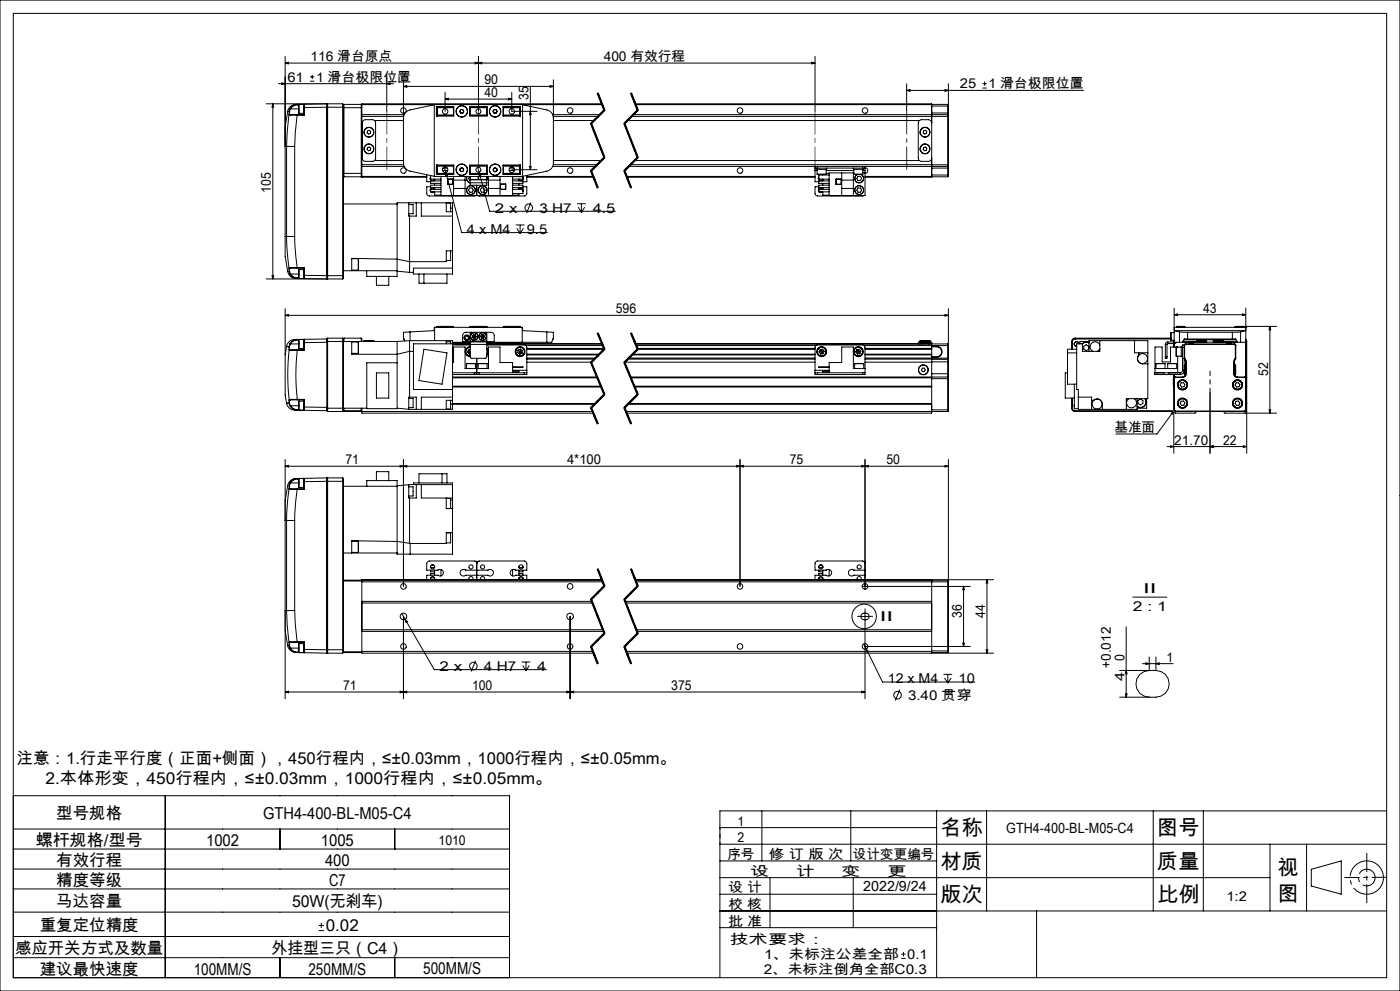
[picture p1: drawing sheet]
<svg xmlns="http://www.w3.org/2000/svg" width="420mm" height="297mm" viewBox="0 0 420 297" stroke-linecap="round" stroke-linejoin="round" font-family="sans-serif">
<g fill="none" stroke="#000" stroke-width=".3">
<path d="M0 0h420v297h-420zM4 4h412v289h-412zM85.5 18.9l1-.2v.5zM85.5 18.9h159M85.5 16.9v54M142.5 18.7l1 .2-1 .3zM143.5 18.9l1-.2v.5zM143.5 16.9v16.5M243.5 18.7l1 .2-1 .3zM244.5 16.9v16.5M79.8 31.1h23M81.8 31.1l.3 1h-.5z"/>
<path d="M81.8 31.1v52.5M83.5 25.1h34.5M84.5 24.8l1 .3-1 .2zM86.3 33.3l-.8 4.6v6h.5M86.3 33.3l.4 .1M86.7 34.3l-.7 9.6M86.7 34.3l.3 .2M86.7 33.4v.9M86.9 34.2l-.2 .1M86.9 34.2l.2 .2M86.9 33.4v.8M86.9 33.4h-.2"/>
<path d="M87 34.5h2.1M87 32.6l-.3 .8M87 32.6h.2M87.1 34.4h2M87.1 34.4l-.1 .1M87.2 32.6l-.3 .8M87.2 32.6h2.4M89.1 34.5l-.7 9.4M89.1 34.4v.1M89.1 34.4h2M89.1 34.5h2.2M89.2 31.3h-.2a2.48 2.48 0 0 0-2.7 2"/>
<path d="M89.2 31.3l-1.1 .2-1.1 1.1M89.2 31.3v.1M89.2 31.4l-1.5 .6-.5 .6M89.2 31.4h.4M89.7 31.3v2.7M89.7 31.3l1.4 .1M89.7 34h1.4M91.1 32.2h.2M91.1 34.4l.2 .1M91.1 31.4v3M91.3 31.3v.9M91.3 31.3l6.7-.2v1"/>
<path d="M91.3 31.3l-.2 .1M91.3 32.2v2.3M91.3 31.3h-2.1M93 24.3h1.3M93 23h1.3M93.7 22.4v1.3M98 31.4l.3-.3v52.5l-.3-.2M98 32.1v50.5M98 32.1l-6.7 .1M98 32.1h5M102.8 31.1v52.5M102.8 31.1l.2 .3v.9"/>
<path d="M103 32.3v19.7M103 32.3h5.5M103.2 31.3v21.7M103.2 31.3h5.2M103.2 31.3l-.2 .1M108.4 31.3v21.7M108.4 31.3l.1 .1M108.5 31.4v.9M108.5 31.4h.1M108.5 32.3v19.7M108.5 34.9h12.6M108.5 34.4h12.7"/>
<path d="M108.5 31.4h72.2M108.8 36.5l-.3 .6M109 36.2l.5-.3h2.2a.96 .96 0 0 1 1 1v10.5a.96 .96 0 0 1-1 1h-2a.96 .96 0 0 1-1-1v-10.7zM110.2 39.3l.6-.3 .4 .4-.1 .6-.5 .2-.5-.4zM112.4 36.1h8.6M116 25.1l1-.3v.5zM116 23.1v10.3M121 25.9l1-.3v.6zM121 23.9v25l.2 .9 .5 .8 .9 .5 7.7 1.7M121 25.9h45M130.3 31.4l-7.7 1.7-1.1 .9-.5 1.4M130.3 31.4v21.4"/>
<path d="M130.4 31.4h-.1M130.9 34.4h.1M130.9 32h5.2v2.8h-5.2zM131 32.3v2.5M131 32.3h5M131.2 32.1v2.5M131.2 32.1h4.9M131.2 32.1l-.2 .2M131.2 34.6h4.9M131.3 34.6v.2M133.5 29.7l1-.2v.4zM133.5 27.7v5.7"/>
<path d="M133.5 29.7h20M136 32.1v2.5M136 34.5h-5l.2 .1M138 33.4l.3 .5M138.2 32.9l-.2 .5M138.7 32.8l-.5 .1M138.7 32.8l.4 .5M138.9 33.8l-.6 .1M139.1 33.3l-.2 .5M140.9 32h5.2v2.8h-5.2zM140.9 32.1h5.2M140.9 34.6h5.2"/>
<path d="M141 32.1v2.5M141 34.5h5M141 32.3h5M146 32.1v2.5M148 33.3l.2 .5M148.2 33.8l.6 .1M148.3 32.8l.6 .1M148.3 32.8l-.3 .5M148.9 32.9l.2 .5M149.1 33.4l-.3 .5M150.9 32.1h5M150.9 32h5.2v2.8h-5.2z"/>
<path d="M151 32.1v2.5M151 34.5h5l-.1 .1h-5M151 32.3h5M152.5 29.5l1 .2-1 .2zM153.5 27.7v5.7h7.6M155.9 32.1v2.7M155.9 32.1l.1 .2M156 32.3v2.5M156 34.4h.1M156.7 31.4h.1M156.8 31.4l7.7 1.7 1.1 .9 .4 1.4M156.8 31.4v21.4"/>
<path d="M159.1 33.4l.2 1h-.4zM159.1 25.8v25.1M165 25.6l1 .3-1 .3zM165.8 34.4h14.2M166 34.9h13.4M166 23.9v25l-.2 .9-.5 .8-.8 .5-7.7 1.7M166 36.1h12.2M177.1 37.1l4 10.2M177.5 37l4 10.1M179.1 28l2 5.1M179.3 27.9l2 5.1-4 4 4 10.2-4 4 2 5.1M179.5 27.9l1 2.5"/>
<path d="M180.5 30.4l1 2.6zM180.6 31.1h-72.1v.3M181.2 32.9l-4 4M181.4 33.1l-4 4M187.1 37.1l4 10.2M187.5 37l4 10.1M188.2 36.1h87.6M189.1 28l2 5.1M189.3 27.9l2 5.1-4 4 4 10.2-4 4 2 5.1M189.5 27.9l2 5.1M190 34.4h94.3M190.5 31.1h89v.3"/>
<path d="M190.6 31.4h88.9M191.2 32.9l-4 4M191.4 33.1l-4 4M272 27.1l1-.3v.6zM272 25.1v8.3M272 27.1h53M277 39.3l.6-.3 .4 .4v.6l-.6 .2-.4-.4zM279.5 36.9a.96 .96 0 0 0-1-1h-2a1.02 1.02 0 0 0-1 1v10.5a1.02 1.02 0 0 0 1 1h2a.96 .96 0 0 0 1-1M279.5 33.9v16.5M279.5 33.9h5v.6M279.5 31.4v2.5M279.5 31.3h4.8"/>
<path d="M283.5 26.8l1 .3-1 .3zM284.3 34.4v15.5M284.3 31.3v3.1M284.3 31.3l.2 .5h-5M284.3 34.4l.2 .1M284.5 34.5v.4h-95.1M284.5 25.1v24.3M294.7 26.4h1.4M294.7 25.1h1.4M295.4 24.4v1.3M86 43.9h2.4M86 43.9v27"/>
<path d="M88.4 43.9v27M103 52v30.6M103 52h5.5M103 52.8l.2 .2M103.2 53h5.2M108.5 47.1l.3 .7M108.5 52.9v.2h19.5M108.5 52v.8M108.5 52.8v.1M108.5 49.9h12.7M108.5 49.4h12.6M108.5 52.9h19.5"/>
<path d="M108.5 52.8l-.1 .2M110.2 44.3l.6-.2 .4 .3-.1 .6-.5 .2-.5-.4zM112.4 48.1h8.6M128 52.4v2.1h1.2M129.2 53l-.1 .8 .5 .4M129.2 56h-1.2l.1 2.3 .7 .4 13.9-.1M129.2 53.7a.61 .61 0 0 0 .6 .4 .61 .61 0 0 0 .6-.4v.5M129.2 53.7h3.1M129.2 56.8v.7h3.1M129.2 56.8h3.1M129.2 52.6v1.1M129.2 53.3v.4"/>
<path d="M129.2 56.8v.3M129.2 57.5h.1a.69 .69 0 0 0 1 0l.1 1h1.9M129.4 57.5h.7M129.6 56.2l-.5 .5 .1 .7M130 56.2l.4 .3M130.3 52.8h26.5M130.4 53.9l-.4 .3M130.4 56.2v.6a.61 .61 0 0 0-.6-.5 .61 .61 0 0 0-.6 .5M130.4 55v.5M130.9 50.8h.1M130.9 52.2h.5M130.9 49.9h.1"/>
<path d="M130.9 50.4h.1M130.9 49.5h5.2v2.8h-5.2zM131 49.5v2.5M131 52h5M131 52l.2 .1M131.2 49.6v2.5M131.2 49.6l-.2 .2h5M131.2 49.6h4.9M131.2 52.1h4.9M131.3 49.5v.1M131.4 52.2l-.1 .1M131.4 52.1v.1"/>
<path d="M132.3 52.9v5.7h21.5v-5.7M132.3 54.2h-3.1v.8h3.1M132.3 55.5h-3.1v.7h3.1M132.3 52.1v.2M132.8 51.1h1.5M132.9 50.4h1.3M133.3 50.1l5.2 19.6h25.6M133.7 51.7l.5 .9-.5 .1zM134.3 53.7h1.6v1.6h-1.6zM135.9 53.7h-1.5v1.5h1.5M136 49.6l.1 2.7M136.1 52.9v5.7"/>
<path d="M136.1 54h3.4M136.1 56.5h3.4M138 50.7l.1 .6M138.1 51.3l.5 .1M138.4 50.3l.6 .2M138.4 50.3l-.4 .4M139 50.5l.1 .6M139.1 51.1l-.5 .3M139.5 52.9v5.7M139.9 53.5a1.29 1.29 0 0 0 1.1 1.3M140.1 52.9l-.2 .6zM140.9 52.9l-.4 .6 .5 .6"/>
<path d="M140.9 49.5h5.2v2.8h-5.2zM140.9 56.3h.7l.4 .7-.4 .6h-.7l-.4-.6zM140.9 49.6h5.2M140.9 52.1h5.2M140.9 52.2h.1M141 54.8v.7h5v-.7M141 49.6v2.7M141 52.9v1.9M141 52h5M141 54.8h5M141 49.8h5M141.1 53.8h.1"/>
<path d="M141.1 53.8h2.3M141.1 52.9v.9M141.5 52.1v.2M143 55.5v3.1M143.3 50.2l3.6 13.1h37.7M143.4 53.8l-2.2 .1M143.4 52.9v.9M143.6 53.8h2.3M143.6 52.9v.9M143.7 51.6l.5 .9-.4 .1zM144.4 56.3h.7l.4 .7-.4 .6h-.7l-.3-.6zM145.5 52.1v.2"/>
<path d="M145.9 52.9v.9M146 52.9v1.1M146 53.1v.7M146 49.6v2.7M146 52.9v1.9M146 52.2h.1M146.5 52.9v5.7M146.5 54h3.5M146.5 56.5h3.5M148 51.1l.5 .4M148 50.6v.5M148.5 50.3l.5 .3"/>
<path d="M148.5 50.3l-.5 .3M149 51.1l-.5 .4M149 50.6v.5M150 52.9v5.7M150.1 55.2h1.6v1.6h-1.6zM150.2 56.7h1.5M150.9 49.5h5.2v2.8h-5.2zM150.9 49.6l5.1 .2h-5M150.9 52.1h5M151 49.6v2.5M151 52h5M152.8 51.1h1.5"/>
<path d="M152.9 50.4h1.3M153.5 50.9h7.6M153.8 52.1v.2M153.8 54.2h3.1v.8h-3.1M153.8 55.5h3.1v.7h-3.1M153.8 53.7h3.1M153.8 56.8h3.1M153.8 52.9h3.1M154.7 52.2v.1M154.7 52.2h1.4M154.7 52.1v.1M155.7 53.9l.4 .3"/>
<path d="M155.7 56.2v.6a.64 .64 0 0 1 .6-.5 .64 .64 0 0 1 .6 .5M155.7 52.9h.1M155.7 55v.5M155.7 58v.5h-1.9M155.8 52.9h.1M155.9 49.5v2.6M156 49.5v2.5M156 49.9h.1M156 50.4h.1M156 50.8h.1M156 52l-.1 .1M156.1 56.2l-.4 .3"/>
<path d="M156.1 52.9h-.1M156.5 56.2l.5 .5-.1 .7M156.5 52.9h.1M156.7 52.8l.1 .1M156.9 53l.1 .8-.5 .4M156.9 56h1.1v2.3l-.7 .4-13.9-.1M156.9 56.8v.3M156.9 53.7a.64 .64 0 0 1-.6 .4 .64 .64 0 0 1-.6-.4v.5M156.9 53.3v.4M156.9 52.9v.8M156.9 56.8v1.2h-3.1M158 52.6v1.9h-1.1"/>
<path d="M158 53.1h20M158 52.9h19.9M158.9 49.9h.4l-.2 1zM165.8 49.9h12.8M166 49.4h13.1M166 48.1h14.4M177.1 51.3l2 5M177.5 51.1l2 5.1M181.2 47.1l-4 4M181.4 47.3l-4 4M187.1 51.3l2 5M187.5 51.1l2 5.1"/>
<path d="M188 52.9h56.5M188.1 53.1h56.4M188.6 49.9h56.7M189.2 49.4h95.3M190.4 48.1h85.4M191.2 47.1l-4 4M191.4 47.3l-4 4M244.5 50.4h.8M244.5 50.4v.7M244.5 49.9v.5M244.5 51.1v3.4h1.1M244.5 51.1h.6"/>
<path d="M245 50.4v.4h3v-.4M245.1 52.2h2.8M245.1 50.8v1.4M245.3 49.9v.5M245.3 49.9h13.5M245.3 50.4h13.5M245.6 53l-.1 .8 .6 .4M245.6 56h-1.1v2.3l.8 .4 13.8-.1M245.7 53.7a.61 .61 0 0 0 .6 .4 .61 .61 0 0 0 .5-.4v.5M245.7 57.5a.73 .73 0 0 0 1.1 0v1h1.9M245.9 57.5h.7M246.1 56.2l-.6 .5 .1 .7"/>
<path d="M246.5 56.2l.3 .3M246.8 53.9l-.3 .3M246.8 56.2v.6a.61 .61 0 0 0-.5-.5 .61 .61 0 0 0-.6 .5M246.8 52.3v.2M246.8 55v.5M247.9 50.8v1.4M247.9 52h.8M247.9 51.1h8.3M248.7 52.5h-3.1v1.2h3.1M248.7 54.2h-3.1v.8h3.1M248.7 55.5h-3.1v.7h3.1M248.7 56.8h-3.1v.7h3.1"/>
<path d="M250.8 53.7h1.6v1.6h-1.6zM250.9 53.7h1.4v1.5h-1.4zM252.5 51.8v6.8M252.5 54h3.5M252.5 56.5h3.5M256 50.4v.4h3v-.4M256 51.8v6.8M256.2 52.2h2.6M256.2 50.8v1.4M257.1 52.3l-.3 .3-.4 .9M257.2 52.3l-.4 .3-.4 .9M257.4 52.8h.7l.4 .7-.4 .6h-.7l-.4-.6z"/>
<path d="M257.4 56.3h.7l.4 .7-.4 .6h-.7l-.4-.6zM258.3 52.3a1.31 1.31 0 0 1 .2 2.3 1.31 1.31 0 0 1-2.1-1.1M258.4 52.3a1.34 1.34 0 0 1 0 2.3 1.34 1.34 0 0 1-2-1.1M258.8 50.4h.7M258.8 49.9h25.5M258.8 49.9v.5M258.8 50.8v1.4M258.8 51.8h.7M258.8 51.1h.7M259.5 50.3a.85 .85 0 0 1 .9 .8 .85 .85 0 0 1-.9 .9M259.5 50.4v.7M259.5 49.9v.5"/>
<path d="M259.5 51.1v7.5h-10.8v-6.8h7.5M259.5 52.9h20M277 44.3l.6-.2 .4 .3v.6l-.6 .2-.4-.4zM279.5 52.9v.2h-20M279.5 50.4v2.5M279.5 52.5h5M279.5 50.4h5M279.5 53h4.8M284.3 49.9v3.1M284.5 49.4v.3M284.5 49.7v.7M284.5 52.5l-.2 .5"/>
<path d="M284.5 50.4v2.1M284.5 49.7l-.2 .2M85.5 70.9v6l.8 4.5M85.5 70.9h.5M86 70.9l.7 9.6M86 70.9h2.4M88.4 70.9l.7 9.3M103 61.1h16.1M105.5 77.5h2M107.5 77.5v3.5M122.6 61.3h1.3v2.8h-1.3M122.6 60.8v4h2.3v-4"/>
<path d="M122.9 64.8v16.8M126.4 60.8v4h9.3M133.9 60.9h1.3v2.6M133.9 60.8v2.7h1.8M135.2 75.2v2.9h-1.3M135.2 62.4h.5M135.7 62.4v1.1M135.7 62.4v-1.6h-16.6v22h-9.1v-1.7M135.7 63.5v18.6h-11.7v-1.7h11.7M135.7 75.2h-1.8v3.2h-11l-3.8-.7-13.6-.3v3.7M154.7 67.4h2.6M155 68.4l1 1.6"/>
<path d="M156 67.4v2.6M157 68.4l-1 1.6M159.3 60.6l-1.3 3.3M173.1 61.1h2.6M173.5 62.1l.9 1.6M174.4 61.1v2.6M175.4 62.1l-1 1.6M79.8 83.6h23M81.6 82.6h.5l-.3 1zM85.5 94.5l1-.2v.5zM85.5 92.5v13.8M85.5 94.5h199"/>
<path d="M86.3 81.4a2.63 2.63 0 0 0 2.9 2.1M86.7 80.5l.2 .1M86.7 80.5v.8M86.7 81.3h.2M86.7 81.3l.3 .9M86.7 81.3l-.4 .1M86.9 80.6v.7M86.9 81.3l.3 .8M87 80.3l-.3 .2M87 80.3l.1 .1M87 82.2a2.37 2.37 0 0 0 2.2 1.3M87.1 80.4h2"/>
<path d="M87.1 80.4l-.2 .2M87.2 82.1l-.2 .1M87.2 82.1l1.2 1.1 .8 .1M87.2 82.1h2.4M89.1 80.2l-2.1 .1M89.1 80.2v.2M89.1 80.2h2.2M89.1 80.4h2M89.2 83.3v.2M89.2 83.3h.4M89.7 80.8v2.7M89.7 80.8h1.4"/>
<path d="M91.1 82.5h.2M91.1 80.4v2.9M91.1 83.3l-1.4 .2M91.3 82.5v1l-.2-.1M91.3 80.2l-.2 .2M91.3 80.2v2.3M91.3 82.5l6.7 .1M98 82.6v1l-8.8-.1M98 82.6h5M103 82.6v.8l-.2 .2M103 81.1h16.1M105.5 81h2"/>
<path d="M112.9 82.8v2.7h3.7v-2.7M119.1 81.3l3.8 .3M122.9 81.6h1.1M123 99.5l-2 .1v2h.2l.2 .6M123 99.5l7.3-.4v-1h26.5v1l7.2 .4M123 99.5v2.6M125.7 82.1v2.8h8.4v-2.8M127.2 82.1v2.8M130.4 98.1v4M131 98h5M131 98v.1M131.2 97.8h4.8v.3"/>
<path d="M131.2 97.8v.3M131.2 97.8l-.2 .2M141 98.1v-.3h5.1v.3M141 98h5.1M141.5 99.6l-.5 .4v2.2M145.5 99.6l.6 .5v2.1M151 98h5M155.9 97.8h-4.9v.3M155.9 97.8v.3M155.9 97.8l.1 .2M156 98v.1M156.7 98.1v4.5"/>
<path d="M164 99.5l2 .1v2h-.2a.91 .91 0 0 1-.3 .9 .91 .91 0 0 1-1 .1h-.5M164 99.5v3.1M179.1 99.9l2 4.8M179.3 99.8l2 4.8-4 4 4 9.6-4 4 2 4.8M179.5 99.8l1 2.4M189.1 99.9l2 4.8M189.3 99.8l2 4.8-4 4 4 9.6-4 4 2 4.8M189.5 99.8l2 4.8M283.5 94.3l1 .2-1 .3zM284.5 92.5v14.8M351.3 99.7v2.3M351.3 99.7h.9"/>
<path d="M352.2 98.1h21.5M352.2 94.3l1-.2v.5zM352.2 92.3l.1 11.7M352.2 94.3h21.5M353 98h2.5M353 98v.1M353.1 97.8h2.3M353.1 97.8v.3M353.1 97.8l-.1 .2M353.8 99.5l2.5 .1M353.8 99.5l-1.5-.4h21.4l-1.5 .4M353.8 99.5v3.1"/>
<path d="M355.4 97.8v.3M355.4 97.8l.1 .2M355.5 98v.1M356.3 99.6h13.4M356.3 99.6v2M369.7 99.6v2M370.5 98h2.5M370.5 98v.1M370.7 97.8v.3M370.7 97.8l-.2 .2M372.2 99.5l-2.5 .1M372.2 99.5v3.1"/>
<path d="M372.7 94.1l1 .2-1 .3zM373 98l-.1-.2v.3M373 98v.1M373.7 98.1h.1M373.7 92.3v20.7M381 97.8l.2 1h-.5zM381 97.8v26M383 97.8h-12.3M85.5 106.3v12.1l.5 2.5M86 103.8h.1M86 103.8l.7 .2M86 103.8l-.5 2.5"/>
<path d="M86.7 104v.8M86.7 104.8a67.8 67.8 0 0 0 0 15.1M86.7 104.8l.3 .2M86.7 119.9l.2 .1M86.7 119.9v.8M86.9 103.9v.8M86.9 103.9l-.2 .1M86.9 104.7l-.2 .1M86.9 104.7l.3 .1M87 103l-.3 1M87 103l.1 .1M87 119.7h2.2"/>
<path d="M87 119.7l-.3 .2M87 105h2.2M87 119.7l.2 .1M87.1 103.1l-.2 .8M87.1 103.1h2.5M87.2 104.8h2M87.2 104.8l-.2 .2M87.2 119.8h2M87.2 119.8l-.3 .2M89.1 101.7h-.3a2.61 2.61 0 0 0-2.8 2.1M89.1 101.7a2.54 2.54 0 0 0-2.1 1.3M89.1 101.7v.2"/>
<path d="M89.1 101.9l-.8 .2-1.2 1M89.1 101.9h.5M89.2 105a64.1 64.1 0 0 0 0 14.7M89.2 104.8v.2M89.2 119.7v.1M89.2 105h2.1M89.2 119.7h2.1M89.2 104.8h1.9M89.2 119.8h1.9M89.6 103.1l.1 1.4M89.7 101.7l-.1 1.4M89.7 101.7l1.4 .2"/>
<path d="M89.7 101.7v2.8M89.7 104.5h1.4M91.1 101.8l.2-.1v1M91.1 102.7h.2M91.1 104.8l.2 .2M91.1 101.9v2.9M91.1 119.8v3.1h-1.4M91.3 119.7l-.2 .1M91.3 102.7v2.3M91.3 119.7v2.3M98 101.6v1M98 101.6v.7h21.1"/>
<path d="M98 102.6l-6.7 .1M98 102.6v19.5M98 101.6l-8.9 .1M98.3 101.3v22M98.3 101.3l-.3 .3M98.3 101.3h4.5M102.8 101.3v22M102.8 101.3l.2 .3M103 101.6v21.5M103.2 101.3l-.2 .3M103.2 101.3v1M103.2 101.3h5.2"/>
<path d="M105.5 102.5h2M105.5 105.9h2M105.5 102.3v3.9h13.6l3.8-.9h1.1M107.5 102.5v3.4M108.4 101.3v1M108.4 101.3l.1 1M109.2 102.2h3M109.2 102.2v.1M112.2 102.2v.1M112.9 111.8h3.7v7.5h-3.7zM119.1 102.3v20.2h-9.1v-13.8h9.1M122.6 119.4h1.3v2.8h-1.3"/>
<path d="M122.9 102.1h12.8v17.9M122.9 102.1v16.9M122.9 102.1l-3.8 .2M127.2 104.7l6.9 1.1-1.5 9.3-6.9-1.1zM133.9 102.4h1.3v.6M133.9 102.1v.9M135.2 120v2.6h-1.3M135.7 120v2.7h-13.1M135.7 115.7h44.6M135.7 116h44.7M135.7 113h43.4M135.7 108.7h.4v-4.7h3.4v6.5h7v-6.5h3.5v4.7h3.8v3"/>
<path d="M135.7 111.7h6.6M135.7 112.3h6.6M135.7 103.4h5.3M135.7 113.2h43.5M135.7 119h-9.3v3.7M135.7 120h-1.8v2.7M135.7 102.6h5.3M135.7 102.7h5.3M138.8 102.6v-2a.96 .96 0 0 1 1-1h7.5a.96 .96 0 0 1 1 1v2M138.8 102.4h9.5M139.9 109h2.7M139.9 109v1.5"/>
<path d="M140.3 105.5l.4 .6M140.6 104.8l-.3 .7M140.6 104.8l.4 .6M141 102.2v1M141 103.9a1.5 1.5 0 0 0-1.5 1.5 1.5 1.5 0 0 0 1.5 1.5M141 104a1.36 1.36 0 0 0-1.3 1.4 1.36 1.36 0 0 0 1.3 1.3M141 104.1a1.29 1.29 0 0 0-1.3 1.3 1.29 1.29 0 0 0 1.3 1.3M141 103h-17v13.7h11.7M141 103.2h5.1M141 103.2v3.7M141 102.2h5.1M141 104.7l-.4 .1"/>
<path d="M141 106l-.3 .1M141 105.4l-.3 .7M141 105.4l-.7 .1M141.7 100.7l.2 .6M141.7 100.7l.6 .2M141.9 101.3l.6 .1M142.1 100.3l-.4 .4M142.1 100.3l.6 .1M142.1 100.3l.2 .6M142.3 112.3h.7M142.3 111.7h1.5M142.3 100.9l.2 .5"/>
<path d="M142.3 100.9h.5M142.3 100.9l-.4 .4M142.3 111.7v.6M142.6 109v1.5M142.7 100.4l.1 .5M142.7 100.4l-.4 .5M142.8 100.9l-.3 .5M143 112.3h.8M143 107.4v4.9M143.4 109h2.7M143.4 109v1.5M143.8 111.7h13.5"/>
<path d="M143.8 112.3h13.5M143.8 111.7v.6M144.2 100.7l.2 .6M144.2 100.7l.6 .2M144.4 101.3l.6 .1M144.6 100.3l-.4 .4M144.6 100.3l.6 .1M144.6 100.3l.2 .6M144.8 100.9l.2 .5M144.8 100.9h.5M144.8 100.9l-.4 .4M145.2 100.4l.1 .5"/>
<path d="M145.2 100.4l-.4 .5M145.3 100.9l-.3 .5M146.1 102.2v1M146.1 103.2v3.7l-.3 .4-4.4 .1-.4-.5M146.1 104.3a1.48 1.48 0 0 1 0 2.2M146.1 104.5a1.42 1.42 0 0 1 0 1.8M146.1 103.4h11.5l.4 .7v6.9M146.1 104.6a1.29 1.29 0 0 1 0 1.6M146.1 103l34.6 .1M146.1 102.6h17.9M146.1 102.7h9.9M146.1 109v1.5"/>
<path d="M153.8 111.1h1.9v.3h-1.9M153.8 110h3.1l-3.1 .1M153.8 111h4.2M155.4 105.7l.6 .4M155.4 104.9v.8M155.4 104.9l.6 .5M155.9 102.6v.4M156 102.6v.4M156 105.4l.6 .4M156 105.4v.7M156 105.4l-.6 .3M156.1 104.6l-.7 .3"/>
<path d="M156.1 104.6l.6 .5M156.1 104.6l-.1 .8M156.6 105.8l-.6 .3M156.7 105.1l-.1 .7M156.7 105.1l-.7 .3M157.3 111.7h.7M157.3 111.7v.6M157.8 103.6h23.1M158 111.7v.6h-.7M158 111v.7M158 106.4h21.6M158 106.3h21.7"/>
<path d="M158 104.5h23.3M158 104.4h23.2M158 104.6h23.3M158 106.1h21.8M158 107.3h20.6M158 107.6h20.3M158 108.5h19.4M177.1 108.7l4 9.6M177.5 108.6l4 9.5M180.5 102.2l1 2.4zM181.2 104.5l-4 4M181.2 118.1l-4 4"/>
<path d="M181.4 104.8l-4 4M181.4 118.3l-4 4M187.1 108.7l4 9.6M187.4 108.5h57.1M187.5 108.6l4 9.5M188.3 107.6h56.2M188.7 107.3h55.8M189.1 113h95.2M189.2 113.2h90.3M189.6 106.4h54.9M189.7 106.3h54.8M189.8 106.1h54.7"/>
<path d="M190.3 115.7h89.2M190.4 116h89.1M190.6 103l93.7 .1M190.9 103.6h53.9M191.2 104.5l-4 4M191.2 118.1l-4 4M191.2 104.4h53.3M191.2 104.5h53.3M191.3 104.6h53.2M191.4 104.8l-4 4M191.4 118.3l-4 4M244.5 111v-7l.3-.5 14.1-.1 .6 .6v8.3h-.7"/>
<path d="M244.5 111.7v.6h.8M244.5 111.7h.8M244.5 111v.7M244.5 111h4.2M245.3 111.7h13.5M245.3 111.7v.6M245.3 112.3h13.5M245.7 105.5l.5 .6M246.1 104.8l-.4 .7M246.1 104.8l.4 .6M246.5 105.4l.4 .6M246.5 105.4l-.3 .7"/>
<path d="M246.5 105.4l-.8 .1M246.8 104.7l.5 .6M246.8 104.7l-.7 .1M246.8 104.7l-.3 .7M246.9 106l-.7 .1M247.3 105.3l-.4 .7M247.3 105.3l-.8 .1M248.7 111.1h-1.9v.3h1.9M248.7 110h-3.1l3.1 .1M256.4 109h2.7M256.4 109v1.5M256.8 105.5l.4 .6"/>
<path d="M257.1 104.8l-.3 .7M257.1 104.8l.4 .6M257.5 105.4l-.3 .7M257.5 105.4l.5 .6M257.5 105.4l-.7 .1M257.8 104.7l.4 .6M257.8 104.7l-.7 .1M257.8 104.7l-.3 .7M258 106l-.8 .1M258.2 105.3l-.2 .7M258.2 105.3l-.7 .1M258.8 111.7h.7"/>
<path d="M258.8 111.7v.6M259.1 109v1.5M259.5 110.5h-3.5v-6.5h-3.5v4.7h-3.8v3M259.5 106.4h20M259.5 106.3h20M259.5 104.5h20M259.5 104.4h20M259.5 104.6h20M259.5 106.1h20M259.5 107.3h25M259.5 107.6h20M259.5 108.5h20"/>
<path d="M276 102.5h.1M276 102.2h3M276 102.5h3M276 102.2v.3M276.5 102.5v.5h-.7M276.5 102.5h-1v.5M276.5 102.5h2M276.8 110.3h.5l.3 .6-.4 .5-.5-.1-.3-.5zM278.5 102.5h1v.6M278.5 102.5v.5h1M279 102.5h.1M279 102.5h-.1"/>
<path d="M279 102.2v.3M279.5 108.5v4.7M279.5 103.1v4.6M279.5 107.7v.8M279.5 113.2v10.6h-91.5M279.5 113.5h5M279.5 112h5M279.5 106.9h1.5M279.5 107.1h1.5M279.5 103.8h1.5M279.5 107.7h4.8M279.5 103.9h1.5"/>
<path d="M279.5 108.4h5M281 103.8a1.66 1.66 0 0 1 1.6 1.6 1.66 1.66 0 0 1-1.6 1.7M281 103.9a1.5 1.5 0 0 1 1.5 1.5 1.5 1.5 0 0 1-1.5 1.5M281 103.8v.1M281 106.9v.2M284.3 113v10.3M284.3 107.7v5.3M284.3 103.1v4.6M284.3 103.1l.2 .5h-25.2M284.3 113l.2 .1M284.5 113.1v.4M284.5 112v1.1"/>
<path d="M284.5 107.3v.3M284.5 107.6v.8M284.5 108.4v3.6M284.5 113.5v9.3M284.5 107.6l-.2 .1M320.3 111.8h-.7v7.5h2.7M320.3 105.8h2.7M321.5 102.3h.2M321.5 102.3v2.4M321.5 119.3v3M321.7 102.3v2.4M321.7 119.3v3"/>
<path d="M322.3 115.1v7.4h1.2M322.5 101.6l-.4 .1-.4 .6M322.5 101.3a1.02 1.02 0 0 0-1 1M322.5 101.3h28.8M322.5 101.6h28.8M322.5 101.3v.3M323 104.7h-2.7v10.4h2.7M323.5 119h4v3.7M323.6 103a.63 .63 0 0 0-.6-.5 .63 .63 0 0 0-.6 .6 .63 .63 0 0 0 .6 .6M323.7 103a.76 .76 0 0 0-.8-.7 .76 .76 0 0 0-.7 .8 .76 .76 0 0 0 .8 .8M325.1 103.8l.8-.5 .7 .5v.8l-.7 .5-.8-.5zM326.7 102.7a1.65 1.65 0 0 0-2.1 .3"/>
<path d="M326.7 102.8h-.1a1.63 1.63 0 0 0-1.9 .2M326.7 105.3v-3.2h17.6v17.4h-6.4v3.2M326.7 102.3h-2.7v.7M327.5 120h.5a1.58 1.58 0 0 1 1.7-.3 1.58 1.58 0 0 1 1 1.4v1.6M330 104.5l-.8 .8M330 103.4a1.51 1.51 0 0 0-2.5-.6 1.51 1.51 0 0 0 .4 2.5M330 102.1v3.2h-5.3v-2.3h-1.7v13.7h.5v6h17.6v-3.2M338.6 119.5a1.5 1.5 0 0 0-.3 2.2 1.5 1.5 0 0 0 2.3 0 1.5 1.5 0 0 0-.3-2.2M340.4 102.1v3.6h3.9M341.7 105.7v.7a1.56 1.56 0 0 0-.4 1.7 1.56 1.56 0 0 0 1.5 .9h1.5M344 119.5v2.8h-2.9M346.5 111.7l-.1 .6h.7"/>
<path d="M346.5 110.5h6.8M346.5 111.7h7.5M346.8 109h2.7M346.8 109v1.5M347.1 112.3h2M347.1 111.7v.6M349.1 112.3h1.6M349.1 111.7v.6M349.5 109v1.5M349.6 106.9v.5h.5v-.5M349.6 103.2h.5M349.6 106.9h.5"/>
<path d="M349.6 103.2v3.7M350.1 103.2v3.7M350.3 109h2.7M350.3 109v1.5M350.3 103l-.2 .2M350.3 102.5l-.5 .2-.2 .5M350.3 102.5h1.9M350.3 102.5v.5M350.7 112.3h3.3M350.7 111.7v.6M351.3 102h.9M352.1 102.3v.2"/>
<path d="M352.1 103v1M352.1 112.3v.7M352.1 113.5v9.3M352.1 113.5h.2M352.1 102.3h.1M352.2 102l-.1 .3M352.2 113l-.2 .1 .1 2.8M352.2 113h2.6M352.2 102.6h1.6M352.3 112.3v.7M352.3 113.5v9.3M352.6 113.1l-.3 .4"/>
<path d="M352.6 113.1h-.2l-.3 .4M352.6 113.1h2.2M352.9 104.1h.1M352.8 104.1l.1 2.6M352.9 104.1v2.6M352.9 106.7h1.5M352.9 102.6l-.5 .4h-2.1M353 109v1.5M353.3 104h.1M353.3 106.7v5M353.8 102.6h1M354 111.7v.6"/>
<path d="M354.3 114.8l.7-.1 .5 .5-.3 .7-.7 .1-.5-.6zM354.4 104h-3.2v4.5h-2.5v-4.5h-2.2v7.7M354.8 103.9h-.4v3h.4M354.8 111l-.3 .5-.5 .2M354.8 111h.4M354.8 102.6h2M354.8 104.1h.4M354.8 104.1v6.9M354.8 113v.1M354.8 102.4h4.2M355.2 111a1.26 1.26 0 0 1-1.2 1.3M355.2 103.6v-.2h-.4v.7"/>
<path d="M355.2 103.6h.2M355.2 103.6v7.4M355.4 101.8h15.3M355.4 101.6v.2M355.4 109.3v3M355.4 107.3l.1 .3M355.4 107.3l-.2 .2 .2 .2M355.4 112.3h.2M355.4 109.3h.2M355.4 103.6v3.7M355.4 107.7l.3 .7M355.5 107.8l.2 .7"/>
<path d="M355.5 101.6l-.1 .2M355.5 107.6l.4 .8M355.5 107.6l-.1 .1M355.6 109.3l.1 .1M355.6 109.3v3M355.7 108.4l-.1 3.9M355.7 103.3l-.3 .3M355.7 103.1l-.5 .5M355.7 103.1h14.5M355.7 108.4h.2M355.7 103.1v.2M355.7 103.3h14.5"/>
<path d="M355.8 103.1l-.4 .1-.2 .4M355.9 112a1.09 1.09 0 0 1-1.1 1.1M355.9 112h-.2a.96 .96 0 0 1-.9 1M355.9 108.4v3.6M356.3 101.6h-.3a1.01 1.01 0 0 0-1.2 1M356.3 101.6h13.4M356.8 102.5h1v.5h-1zM357 103v.1M357.8 102.5h10.5M358 103v.1M359 102.2h3M359 102.5h.1"/>
<path d="M359 102.5h3M359 102.2v.3M362 102.5h-.1M362 102.2v.3M363 117.8v18.1M364 102.2h3M364 102.5h.1M364 102.5h3M364 102.2v.3M367 102.5h-.1M367 102.4h4.2M367 102.2v.3"/>
<path d="M368 103v.1M368.3 102.5h1v.5h-1zM369 103v.1M369.3 102.6h2M369.7 101.6h.3a1.02 1.02 0 0 1 1.3 1M370.1 112h.1a1.02 1.02 0 0 0 1.1 1M370.1 112a1.14 1.14 0 0 0 1.2 1.1M370.1 108.4h.1M370.1 108.4v3.6M370.2 108.4l.2 3.9M370.2 103.1l.5 .5M370.2 103.3l.4 .3"/>
<path d="M370.2 103.1v.2M370.4 109.3l-.1 .1M370.4 109.3v3M370.4 112.3h.2M370.4 109.3h.2M370.5 107.6l-.4 .8M370.5 107.6l.1 .1M370.5 107.8l-.2 .7M370.5 101.6l.2 .2M370.6 107.7l-.4 .7M370.6 107.3l-.1 .3M370.6 103.6h.1"/>
<path d="M370.6 107.3h.1M370.6 103.6v3.7M370.6 109.3v3M370.7 101.6v.2M370.7 107.3l-.1 .4M370.7 103.6v3.7M370.8 114.8l.7-.1 .5 .5-.3 .7-.7 .1-.5-.6zM371.3 102.6h.9M371.3 113h2.4M371.3 113.1h2M371.3 113v.1M372.2 102.6h1.5"/>
<path d="M373.3 113.1h.3l.2 .4M373.3 113.1l.4 .4M373.7 113.5v9.3M373.7 113.5h.1M373.7 113l.3 .2M373.7 101.7l.3 .6M373.7 101.9l.1 11.1M373.7 102.3h.3M373.8 113.5v9.3M374 102.3v33.6M374 115.7l-.2 .2M85.5 139.7l1-.2v.5z"/>
<path d="M85.5 139.7h199M85.5 137.7v71.7M86 120.9a2.86 2.86 0 0 0 3.1 2M86 120.9h.1M86.7 120.7l.2 .1M86.7 120.7l.3 1M86.7 120.7l-.7 .2M86.9 120.8l.2 .8M86.9 120v.8M87 121.7a2.56 2.56 0 0 0 2.1 1.2M87.1 121.6l-.1 .1M87.1 121.6l.6 .6 1.4 .6"/>
<path d="M87.1 121.6h2.5M89.1 122.8v.1M89.1 122.9l8.9 .2M89.1 122.8h.5M89.6 121.6l.1 1.3M89.7 120.2l-.1 1.4M89.7 120.2v2.7M89.7 120.2h1.4M91.1 122h.2M91.3 122v1l-.2-.2M91.3 122l6.7 .1M98 122.1v1"/>
<path d="M98 123.1l.3 .2M98.3 123.3h4.5M103 123.1v.2h74.8M103 123.1l-.2 .2M103.2 123.1h5.2M103.2 122.3v.8M103.2 123.1l-.2 .1M108.4 122.3v.8M108.4 123.1l.1 .1M108.5 122.3v1.5h69.5M110 122.3h-12v.8M119.1 122.3l3.5 .4"/>
<path d="M120.1 139.5l.9 .2-.9 .3zM121 139.7l1-.2v.5zM121 137.7v38.1M122.6 122.7v-3.7h2.3v3.7M135.2 121.1h43.2M135.7 121h42.8M177.1 122.3l2 4.8M177.5 122.1l2 4.8M187.1 122.3l2 4.8M187.5 122.1l2 4.8M187.7 123.3h96.6M188.4 121.1h91.1"/>
<path d="M188.5 121h91M221 139.5l1 .2-1 .3zM222 139.7l1-.2v.5zM222 137.7v38.1M258.5 139.5l1 .2-1 .3zM259.5 137.7v38.9M259.5 139.7l1-.2v.5zM279.5 122.8h5M283.5 139.5l1 .2-1 .3zM284.5 122.8l-.2 .5M284.5 137.7v57.4M321.5 122.3a1.02 1.02 0 0 0 1 1"/>
<path d="M321.5 122.3h.2M321.7 122.3l.4 .7 .4 .1M322.3 121.3v.6M322.5 123.3h29.6M322.5 123.1h29.6M322.5 123.1v.2M341.1 121.8a1.68 1.68 0 0 0 2.2-.2 1.68 1.68 0 0 0 .2-2.1 1.71 1.71 0 0 1-.2 2.2 1.71 1.71 0 0 1-2.2 .1M341.4 120l.7-.4 .8 .4v.9l-.8 .5-.7-.5zM350.1 133.8h23.9M351.2 133.6l.9 .2-.9 .3zM351.4 123.9l.7-.7-.3 .9zM352.1 123.2l-5 6.9h-12.3"/>
<path d="M352.1 122.8l.5 .5M352.1 123.3l.5 .5h5.9l.5-.5M352.1 122.8h.2M352.1 123.3v12.6M352.3 122.8l.3 .4M352.6 123.3h20.7M352.6 123.2h20.7M352.6 123.2v.1M354.3 120.3l.7-.1 .5 .6-.3 .6-.7 .1-.5-.6zM363 133.8l1-.2v.5zM367 123.3l.5 .5h15.5M370.8 120.3l.7-.1 .5 .6-.3 .6-.7 .1-.5-.6z"/>
<path d="M373 133.6l1 .2-1 .3zM373.3 123.2v.1M373.7 122.8l-.4 .4M373.7 122.8h.1M373.8 122.8l-.5 .5M373.8 120.8l.2 .2M374 123.3l-.5 .5M380.7 122.8h.5l-.2 1zM86 156h2.4M86 156v27M86.3 145.5l-.8 4.5v6h.5M86.3 145.5l.4 .1"/>
<path d="M86.7 146.4l-.7 9.6M86.7 146.4l.3 .2M86.7 145.6v.8M86.9 146.3l.2 .2M86.9 146.3l-.2 .1M86.9 145.5v.8M86.9 145.5l-.2 .1M87 146.6h2.1M87 144.7l-.3 .9M87 144.7h.2M87.1 146.5h2M87.1 146.5l-.1 .1"/>
<path d="M87.2 144.7l-.3 .8M87.2 144.7h2.4M88.4 156v27M89.1 146.6l-.4 4.3-.3 5.1M89.1 146.5v.1M89.1 146.6h2.2M89.1 146.5h2M89.2 143.4h-.2a2.59 2.59 0 0 0-2.7 2.1M89.2 143.4l-1.1 .2-1.1 1.1M89.2 143.4v.1M89.2 143.5l-.9 .2-1.1 1M89.2 143.5h.4"/>
<path d="M89.7 143.4v2.7M89.7 143.4h1.4v3.1M89.7 146.1h1.4M91.1 144.4h.2M91.1 146.5l.2 .1M91.3 143.4v1M91.3 143.4l6.7-.2v1M91.3 143.4l-.2 .1M91.3 144.4v2.2M91.3 143.4h-2.1M98 144.2v50.5M98 144.2l-6.7 .2"/>
<path d="M98 144.2h5M98.3 143.2v52.6M98.3 143.2l-.3 .3M98.3 143.2h4.5M102.8 143.2v52.6M102.8 143.2l.2 .3v.7M103 144.2v51.2M103 145.7h16.1M110 145.7v-1.7h9.1v22.1h16.6v-13.7M112.9 144v-2.6h3.7v2.6M122.6 145.9h1.3v2.8h-1.3M122.6 145.3l-3.5 .3"/>
<path d="M122.9 149.3v13.5M124 145.2v-.5h11.7v5.1M124.9 145.2v4.1h-2.3v-4M125.7 144.7v-2.7h8.4v2.7M126.4 145.2v4.1h9.3M132.6 142v2.7M133.9 149.4h1.3v3M133.9 159.7h1.3v3h-1.3M133.9 149.3v3.1h1.8M135.2 149.8h.5M135.7 149.8v2.6M135.7 159.6h-1.8v3.3h-10.9"/>
<path d="M135.7 145.2l-13.1 .1M103 174.1l.2-.2h5.2l.1 .2M103 165.7h16.1M103 174.1h5.5M105.5 165.6h2M105.5 162.2h2M107.5 162.2v3.4M108.5 174.4h72.3M108.5 173.9h72.1M122.9 162.8l-3.8-.5-13.6-.2v3.6M122.9 162.8l.1 .1M123 162.9v3.2"/>
<path d="M128 173.7v-1.3h3.3a1.04 1.04 0 0 0 1.4 0 1.04 1.04 0 0 0 0-1.5 1.04 1.04 0 0 0-1.4 0h-3.3l.2-2.4 .6-.4h13.5l.6 .4 .1 .4 .3-.5 .5-.3h13.5l.6 .4 .1 2.4h-3.2a1.04 1.04 0 0 0-1.5 0 1.04 1.04 0 0 0 0 1.5 1.04 1.04 0 0 0 1.5 0h3.2v1.3M129.2 169.7v.4h1.2v-.4M129.2 173.6v-.4h1.2v.4M129.2 170.9v.5h1.2M129.3 173.7a.64 .64 0 0 1 .5-.9 .64 .64 0 0 1 .5 .9M129.4 169.4h.7M130.4 170.9v1.5M130.4 171.9h-1.2v.5M132.3 170.7v1.9M138.2 171.1a1.08 1.08 0 0 1 1.5-.2h6.6a1.04 1.04 0 0 1 1.4 0 1.04 1.04 0 0 1 0 1.5 1.04 1.04 0 0 1-1.4 0h-6.6a1.02 1.02 0 0 1-1.3 0 1.02 1.02 0 0 1-.2-1.3zM140.8 173.7a.64 .64 0 0 1 .5-.9 .64 .64 0 0 1 .5 .9M142.7 168.2h.7"/>
<path d="M143 168.2v5.5M144.3 173.7a.64 .64 0 0 1 .5-.9 .64 .64 0 0 1 .5 .9M153.8 170.7v1.9M155.7 169.7v.4h1.2v-.4M155.7 170.9v1.5M155.7 173.6v-.4h1.2v.4M155.7 171.9h1.2v.5M155.8 173.7a.64 .64 0 0 1 .5-.9 .64 .64 0 0 1 .5 .9M156.9 170.9v.5h-1.2M177.1 179.7l4 10.2M177.5 179.6l4 10.1M179.1 170.6l2 5.1"/>
<path d="M179.3 170.5l2 5.1-4 4 4 10.2-4 4 2 5.1M179.5 170.5l2 5.1M180.6 173.7h-72.1v22.1h69.5M181.2 175.5l-4 4M181.4 175.8l-4 4M187.1 179.7l4 10.2M187.5 179.6l4 10.1M189.1 170.6l2 5.1M189.3 170.5l2 5.1-4 4 4 10.2-4 4 2 5.1M189.5 170.5l2 5.1M190.5 173.7h107.6M190.6 173.9h93.7"/>
<path d="M191.2 175.5l-4 4M191.4 175.8l-4 4M245.6 169.7v.4M245.6 170.9v.5h1.2M245.6 173.2v.4M245.7 173.2h1.1v.4M245.7 173.7a.63 .63 0 0 1 .6-.9 .63 .63 0 0 1 .5 .9M245.9 169.4h.7M246.8 169.7v.4h-1.1M246.8 170.9v1.5M246.8 171.9h-1.2v.5M248.7 170.7v1.9"/>
<path d="M257.2 173.7a.63 .63 0 0 1 .6-.9 .63 .63 0 0 1 .5 .9M259.1 168.2h.4M259.5 168.9l-.2-.5-.5-.3h-13.5l-.7 .4-.1 2.4h3.3a1.04 1.04 0 0 1 1.4 0 1.04 1.04 0 0 1 0 1.5 1.04 1.04 0 0 1-1.4 0h-3.3v1.3M259.5 170.9h-3.2a1.04 1.04 0 0 0-1.5 0 1.04 1.04 0 0 0 0 1.5 1.04 1.04 0 0 0 1.5 0h3.2M279.5 173.7v22.1M284.3 173.9v21.7M284.3 173.9l.2 .5h-93.7M289.1 175.8v17.9M289.1 175.8l.2 .9h-.5zM291.1 175.8h-32.4M296.1 173.7l.2 1h-.5zM296.1 173.7v22.1"/>
<path d="M339.9 179h10.2M86 183l.7 9.6M86 183h2.4M86 183h-.5v6l.8 4.5M86.3 193.5a2.64 2.64 0 0 0 2.9 2.1M86.7 192.6l.2 .1M86.7 192.6v.8M86.7 193.4l.2 .1M86.7 193.4l.3 .9M86.7 193.4l-.4 .1M86.9 192.7v.8M86.9 193.5l.3 .7"/>
<path d="M87 192.4l-.3 .2M87 192.4l.1 .1M87 194.3a2.37 2.37 0 0 0 2.2 1.3M87.1 192.5h2M87.1 192.5l-.2 .2M87.2 194.2l-.2 .1M87.2 194.2l.5 .7 1.5 .5M87.2 194.2h2.4M88.4 183l.7 9.3M89.1 192.3l-2.1 .1M89.1 192.3v.2M89.1 192.3h2.2"/>
<path d="M89.1 192.5h2M89.2 195.4v.2M89.2 195.6h2.1M89.2 195.4h.4M89.7 192.9v2.7M89.7 192.9h1.4M91.1 195.5l.2 .1M91.1 192.5v2.9M91.1 194.6h.2M91.1 195.4l-1.4 .2M91.3 194.6v1M91.3 192.3l-.2 .2"/>
<path d="M91.3 192.3v2.3M91.3 194.6l6.7 .1M98 194.7v1.1l-6.7-.2M98 194.7h5M98 195.5l.3 .3M98.3 195.8h4.5M103 195.4l-.2 .4M103 195.4h5.5M103 195.3h5.5M108.5 189.2h72.6M108.5 195.2h69.3M108.5 188.7h72.4"/>
<path d="M108.5 180.2h69M108.5 180.7h69.2M120.5 183.9l1 1.7M121 184.7v24.7M121.5 185.6l.7 .7-.4 .3zM121.5 185.6l8.8 15.1h33.6M142.7 198l-1.3 3.3M156.5 198.4h2.6M156.8 199.5l1 1.5M157.8 198.4v2.6M158.8 199.5l-1 1.5M171 184.7v24.7"/>
<path d="M177.1 193.9l2 5.1M177.5 193.7l2 5.1M181.2 189.7l-4 4M181.4 189.9l-4 4M187.1 193.9l2 5.1M187.5 193.7l2 5.1M187.5 180.2h92M187.7 180.7h91.8M187.9 195.2h91.6M190.9 188.7h88.6M191.1 189.2h88.4M191.2 189.7l-4 4"/>
<path d="M191.4 189.9l-4 4M258.2 184.7h2.5M258.6 184a1.19 1.19 0 0 1 1.6-.2 1.19 1.19 0 0 1 .3 1.7 1.19 1.19 0 0 1-1.7 .1 1.19 1.19 0 0 1-.2-1.6zM259.1 193l.8 1.5M259.5 183.5v2.5M259.5 193.7h31.6M259.5 187v22.4M259.9 194.5l.6 .8-.4 .2zM259.9 194.5l4.9 9.9h27.7M279.5 195.1h5M279.5 195.6h4.8M284.5 195.1l-.2 .5"/>
<path d="M288.8 192.8h.5l-.2 .9zM295.8 194.7h.5l-.2 1.1zM298.1 195.8h-110M337.9 187.9v21M342.8 198.9h9.1M343.8 198.6l1 .3-1 .2zM344.8 196.9v4a4 4 0 0 0-4 4 4 4 0 0 0 4 4M346.8 198.9l1-.3v.5zM346.8 196.9v4M85.5 207.4l1-.3v.5zM85.5 207.4h174M120.1 207.1l.9 .3-.9 .2z"/>
<path d="M121 207.4l1-.3v.5zM170 207.1l1 .3-1 .2zM171 207.4l1-.3v.5zM258.5 207.1l1 .3-1 .2zM269.9 206.7l-1.3 3.3M283 202.1h2.6M283.4 203.2l.9 1.5M284.3 202.1v2.6M285.3 203.2l-1 1.5M337.6 208h.5l-.2 .9zM337.9 200.9l.2 1h-.5zM346.8 200.9a4 4 0 0 1 4 4 4 4 0 0 1-4 4h-10.9"/>
<path d="M346.8 200.9h-10.9M4 238.5h148.9v54.5M49.6 238.5v54.5M4 248.5h148.9M4 254.5h148.9M84 248.5v6M118.4 248.5v6M216 253h200M216 248h65M216 258h65M228.6 243v15M255.2 243v15"/>
<path d="M281 243v50M296 243v30M346 243v30M361 243v30M381 253v20M392 253v20M416 243h-200v50M4 260.5h148.9M4 266.4h148.9M4 273.4h148.9M95.6 278.9h1.6M95.6 277.4h1.6"/>
<path d="M96.4 276.5v1.6M216 278h65M216 273h200M216 263h165M216 268h65M231 263v15M256 263v15M311 273v20M393.4 260.5l9-2.5v10l-9-2.5zM4 280.7h148.9M4 287h148.9M84 287v6"/>
<path d="M118.4 287v6M270.4 287.3h1.3M270.4 286h1.3M271 285.3v1.3"/>
<circle cx="110.7" cy="39.6" r="1.43"/>
<circle cx="110.7" cy="39.6" r="1.5"/>
<circle cx="121" cy="33.1" r=".84"/>
<circle cx="133.5" cy="33.4" r=".82"/>
<circle cx="138.5" cy="33.4" r="1.67"/>
<circle cx="138.5" cy="33.4" r="1.72"/>
<circle cx="143.5" cy="33.4" r=".74"/>
<circle cx="148.5" cy="33.4" r="1.67"/>
<circle cx="148.5" cy="33.4" r="1.72"/>
<circle cx="153.5" cy="33.4" r=".82"/>
<circle cx="171" cy="33.1" r=".84"/>
<circle cx="222" cy="33.1" r=".84"/>
<circle cx="259.5" cy="33.1" r=".84"/>
<circle cx="277.5" cy="39.6" r="1.5"/>
<circle cx="277.5" cy="39.6" r="1.42"/>
<circle cx="110.7" cy="44.6" r="1.43"/>
<circle cx="110.7" cy="44.6" r="1.5"/>
<circle cx="121" cy="51.1" r=".84"/>
<circle cx="133.5" cy="50.9" r=".82"/>
<circle cx="138.5" cy="50.9" r="1.67"/>
<circle cx="138.5" cy="50.9" r="1.72"/>
<circle cx="141.3" cy="57" r="1.35"/>
<circle cx="141.3" cy="57" r="1.29"/>
<circle cx="143.5" cy="50.9" r=".74"/>
<circle cx="144.8" cy="57" r="1.29"/>
<circle cx="144.8" cy="57" r="1.35"/>
<circle cx="148.5" cy="50.9" r="1.72"/>
<circle cx="148.5" cy="50.9" r="1.68"/>
<circle cx="153.5" cy="50.9" r=".82"/>
<circle cx="171" cy="51.1" r=".84"/>
<circle cx="222" cy="51.1" r=".84"/>
<circle cx="257.8" cy="57" r="1.3"/>
<circle cx="257.8" cy="57" r="1.35"/>
<circle cx="277.5" cy="44.6" r="1.5"/>
<circle cx="277.5" cy="44.6" r="1.42"/>
<circle cx="158.6" cy="62.3" r="1.15"/>
<circle cx="140" cy="101.2" r=".84"/>
<circle cx="140" cy="101.3" r=".5"/>
<circle cx="140" cy="101.2" r=".74"/>
<circle cx="142.3" cy="100.8" r="1.09"/>
<circle cx="142.3" cy="100.8" r="1.15"/>
<circle cx="144.8" cy="100.8" r="1.09"/>
<circle cx="144.8" cy="100.8" r="1.15"/>
<circle cx="156" cy="105.4" r="1.3"/>
<circle cx="156" cy="105.4" r="1.51"/>
<circle cx="156" cy="105.4" r="1.34"/>
<circle cx="246.5" cy="105.4" r="1.3"/>
<circle cx="246.5" cy="105.4" r="1.51"/>
<circle cx="246.5" cy="105.4" r="1.35"/>
<circle cx="257.5" cy="105.4" r="1.5"/>
<circle cx="257.5" cy="105.4" r="1.3"/>
<circle cx="257.5" cy="105.4" r="1.35"/>
<circle cx="277" cy="110.8" r="1.5"/>
<circle cx="277" cy="110.8" r="1.42"/>
<circle cx="342.8" cy="107.5" r="1.51"/>
<circle cx="354.7" cy="115.3" r="1.53"/>
<circle cx="354.7" cy="115.3" r="1.32"/>
<circle cx="354.8" cy="115.3" r="1.38"/>
<circle cx="371.2" cy="115.3" r="1.52"/>
<circle cx="371.2" cy="115.3" r="1.37"/>
<circle cx="371.3" cy="115.3" r="1.32"/>
<circle cx="329.1" cy="121.1" r="1.49"/>
<circle cx="354.7" cy="120.8" r="1.53"/>
<circle cx="354.7" cy="120.8" r="1.32"/>
<circle cx="354.8" cy="120.8" r="1.38"/>
<circle cx="371.2" cy="120.8" r="1.52"/>
<circle cx="371.2" cy="120.8" r="1.37"/>
<circle cx="371.3" cy="120.8" r="1.32"/>
<circle cx="121" cy="175.7" r=".84"/>
<circle cx="129.8" cy="169.9" r=".62"/>
<circle cx="141.3" cy="169.9" r=".62"/>
<circle cx="144.8" cy="169.9" r=".62"/>
<circle cx="156.3" cy="169.9" r=".62"/>
<circle cx="171" cy="175.7" r=".84"/>
<circle cx="222" cy="175.7" r=".84"/>
<circle cx="246.3" cy="169.9" r=".63"/>
<circle cx="257.8" cy="169.9" r=".63"/>
<circle cx="259.5" cy="175.7" r=".84"/>
<circle cx="121" cy="184.8" r=".99"/>
<circle cx="121" cy="193.7" r=".84"/>
<circle cx="142" cy="199.6" r="1.15"/>
<circle cx="171" cy="184.8" r=".99"/>
<circle cx="171" cy="193.7" r=".84"/>
<circle cx="222" cy="193.7" r=".84"/>
<circle cx="259.3" cy="184.7" r="3.7"/>
<circle cx="259.5" cy="193.7" r=".84"/>
<circle cx="269.3" cy="208.3" r="1.15"/>
</g>
<path d="M412.4 262.3a2.5 2.5 0 0 0-4.1-1.1 2.5 2.5 0 0 0 1 4.2 2.5 2.5 0 0 0 3.2-2.9l-.1-.2" fill="none" stroke="#000" stroke-width=".3" stroke-dasharray="30.5 1.3 1.3 1.3" stroke-dashoffset="24.5" stroke-linecap="butt"/>
<path d="M414.8 261.5a5 5 0 0 0-8.3-2 5 5 0 0 0 2.2 8.3 5 5 0 0 0 6.2-6l-.1-.3" fill="none" stroke="#000" stroke-width=".3" stroke-dasharray="30.5 1.3 1.3 1.3" stroke-dashoffset="16.7" stroke-linecap="butt"/>
<g fill="none" stroke="#000" stroke-width=".3" stroke-dasharray="6.3 1.3 1.3 1.3 5.1">
<path d="M179.3 27.9l2 5.1M181.3 33l-4 4M189.3 27.9l2 5.1M191.3 33l-4 4M177.3 51.2l2 5.1M181.3 47.2l-4 4M187.3 51.2l2 5.1M191.3 47.2l-4 4M179.3 99.8l2 4.8M189.3 99.8l2 4.8M181.3 104.6l-4 4M181.3 118.2l-4 4"/>
<path d="M191.3 104.6l-4 4M191.3 118.2l-4 4M177.3 122.2l2 4.8M187.3 122.2l2 4.8M179.3 170.5l2 5.1M181.3 175.6l-4 4M189.3 170.5l2 5.1M191.3 175.6l-4 4M177.3 193.8l2 5.1M181.3 189.8l-4 4M187.3 193.8l2 5.1M191.3 189.8l-4 4"/>
</g>
<path d="M177.3 37l4 10.2M187.3 37l4 10.2M177.3 179.6l4 10.2M187.3 179.6l4 10.2" fill="none" stroke="#000" stroke-width=".3" stroke-dasharray="6.3 1.3 1.3 1.3 5.1" stroke-dashoffset="5.3"/>
<path d="M177.3 108.6l4 9.6M187.3 108.6l4 9.6" fill="none" stroke="#000" stroke-width=".3" stroke-dasharray="6.3 1.3 1.3 1.3 5.1" stroke-dashoffset="5.6"/>
<path d="M258.3 184.7h-1M259.5 183.5v-1M259.5 186v1M260.8 184.7h1" fill="none" stroke="#000" stroke-width=".3" stroke-dasharray="30.5 1.3 1.3 1.3"/>
<path d="M363 111.2v6.5" fill="none" stroke="#000" stroke-width=".3" stroke-dasharray="30.5 1.3 1.3 1.3" stroke-dashoffset="29.1"/>
<path d="M410 255.7v14.9" fill="none" stroke="#000" stroke-width=".3" stroke-dasharray="30.5 1.3 1.3 1.3" stroke-dashoffset="25"/>
<path d="M403.4 263l12.6-.1" fill="none" stroke="#000" stroke-width=".3" stroke-dasharray="30.5 1.3 1.3 1.3" stroke-dashoffset="26.1"/>
<path d="M216 248v5" fill="none" stroke="#000" stroke-width=".3" stroke-dasharray="30.5 1.3 1.3 1.3" stroke-dashoffset="29.9"/>
<path d="M116.1 50.9v-17.5M143.6 50.9v-17.5M244.5 50.9v-17.5M272 50.9v-17.5" fill="none" stroke="#f00" stroke-width=".3" stroke-dasharray="30.5 1.3 1.3 1.3" stroke-dashoffset="23.6"/>
<g fill="#000">
<path d="M351.4 123.9l.7-.7-.3 .9z"/>
<path d="M159.1 33.4l.2 1h-.4zM158.9 49.9h.4l-.2 1zM81.8 31.1l.3 1h-.5zM81.6 82.6h.5l-.3 1zM296.1 173.7l.2 1h-.5zM295.8 194.7h.5l-.2 1.1zM381 97.8l.2 1h-.5zM380.7 122.8h.5l-.2 1z"/>
<path d="M165 25.6l1 .3-1 .3zM121 25.9l1-.3v.6z"/>
<path d="M283.5 26.8l1 .3-1 .3zM272 27.1l1-.3v.6zM243.5 18.7l1 .2-1 .3zM143.5 18.9l1-.2v.5zM283.5 139.5l1 .2-1 .3zM259.5 139.7l1-.2v.5zM373 133.6l1 .2-1 .3zM363 133.8l1-.2v.5zM346.8 198.9l1-.3v.5zM343.8 198.6l1 .3-1 .2z"/>
<path d="M85.5 94.5l1-.2v.5zM283.5 94.3l1 .2-1 .3zM85.5 18.9l1-.2v.5zM142.5 18.7l1 .2-1 .3zM133.7 51.7v1l.5-.1zM133.5 29.7l1-.2v.4zM152.5 29.5l1 .2-1 .2zM143.7 51.6l.1 1 .4-.1zM84.5 24.8l1 .3-1 .2zM116 25.1l1-.3v.5zM85.5 139.7l1-.2v.5zM120.1 139.5l.9 .2-.9 .3zM85.5 207.4l1-.3v.5zM120.1 207.1l.9 .3-.9 .2zM121 207.4l1-.3v.5zM170 207.1l1 .3-1 .2zM121.5 185.6l.3 1 .4-.3zM259.9 194.5l.2 1 .4-.2zM171 207.4l1-.3v.5zM258.5 207.1l1 .3-1 .2zM351.2 133.6l.9 .2-.9 .3zM363 133.8l1-.2v.5z"/>
<path d="M352.2 94.3l1-.2v.5zM372.7 94.1l1 .2-1 .3z"/>
<path d="M121 139.7l1-.2v.5zM221 139.5l1 .2-1 .3z"/>
<path d="M222 139.7l1-.2v.5zM258.5 139.5l1 .2-1 .3z"/>
<path d="M289.1 175.8l.2 .9h-.5zM288.8 192.8h.5l-.2 .9z"/>
<path d="M337.9 200.9l.2 1h-.5zM337.6 208h.5l-.2 .9z"/>
</g>
<path d="M352.1 122.8v.5" fill="none" stroke="#f00" stroke-width=".3"/>
<g font-size="6.3">
<text x="282.1" y="250.3">名称</text>
<text x="347.1" y="250.3">图号</text>
<text x="282.1" y="260.3">材质</text>
<text x="347.1" y="260.3">质量</text>
<text x="383.3" y="262.1">视</text>
<text x="383.3" y="269.9">图</text>
<text x="282.1" y="270.3">版次</text>
<text x="347.1" y="270.3">比例</text>
</g>
<g font-size="4.9">
<text x="5" y="229">注意：1.行走平行度（正面+侧面），450行程内，≤±0.03mm，1000行程内，≤±0.05mm。</text>
<text x="13.6" y="234.9">2.本体形变，450行程内，≤±0.03mm，1000行程内，≤±0.05mm。</text>
<text x="16.9" y="245.5">型号规格</text>
<text x="78.9" y="245.5">GTH4-400-BL-M05-C4</text>
<text x="10.7" y="253.5">螺杆规格/型号</text>
<text x="61.8" y="253.5">1002</text>
<text x="96.3" y="253.5">1005</text>
<text x="16.9" y="259.5">有效行程</text>
<text x="97.5" y="259.5">400</text>
<text x="16.9" y="265.5">精度等级</text>
<text x="98.7" y="265.5">C7</text>
<text x="16.9" y="272">马达容量</text>
<text x="87.6" y="272">50W(无刹车)</text>
<text x="11.9" y="279.1">重复定位精度</text>
<text x="97.7" y="279.1">0.02</text>
<text x="4.5" y="285.9">感应开关方式及数量</text>
<text x="81.4" y="285.9">外挂型三只（C4）</text>
<text x="11.9" y="292.1">建议最快速度</text>
<text x="58.1" y="292.1">100MM/S</text>
<text x="92.5" y="292.1">250MM/S</text>
<text x="127" y="292">500MM/S</text>
</g>
<g font-size="4.2">
<text x="301.9" y="249.6">GTH4-400-BL-M05-C4</text>
<text x="259" y="267">2022/9/24</text>
</g>
<g font-size="4.1">
<text x="93.2" y="18.3">116 滑台原点</text>
<text x="181.1" y="18.3">400 有效行程</text>
<text x="86.2" y="24.5">61</text>
<text x="94.8" y="24.5">1 滑台极限位置</text>
<text x="145.3" y="25.3">90</text>
<text x="145.3" y="29.1">40</text>
<text x="158.6" y="29.9" transform="rotate(-90 158.6 29.9)">35</text>
<text x="288" y="26.5">25</text>
<text x="296.5" y="26.5">1 滑台极限位置</text>
<text x="81.3" y="57.7" transform="rotate(-90 81.3 57.7)">105</text>
<text x="148.5" y="63.7">2 x</text>
<text x="161.8" y="63.7">3 H7</text>
<text x="177.8" y="63.7">4.5</text>
<text x="140.1" y="70.1">4 x M4</text>
<text x="158" y="70.1">9.5</text>
<text x="184.7" y="93.9">596</text>
<text x="360.9" y="93.7">43</text>
<text x="380.4" y="112.7" transform="rotate(-90 380.4 112.7)">52</text>
<text x="334.3" y="129.5">基准面</text>
<text x="352.3" y="133.2">21.70</text>
<text x="366.9" y="133.2">22</text>
<text x="103.6" y="139.1">71</text>
<text x="170.1" y="139.1">4*100</text>
<text x="236.9" y="139.1">75</text>
<text x="265.9" y="139.1">50</text>
<text x="342.9" y="177.8">II</text>
<text x="288.5" y="185.3" transform="rotate(-90 288.5 185.3)">36</text>
<text x="295.5" y="185.3" transform="rotate(-90 295.5 185.3)">44</text>
<text x="339.9" y="183">2 : 1</text>
<text x="263.9" y="186.2">II</text>
<text x="131.9" y="201.1">2 x</text>
<text x="145.2" y="201.1">4 H7</text>
<text x="161.2" y="201.1">4</text>
<text x="333.2" y="200.1" transform="rotate(-90 333.2 200.1)">+0.012</text>
<text x="337.3" y="198.1" transform="rotate(-90 337.3 198.1)">0</text>
<text x="349.9" y="198.3">1</text>
<text x="102.9" y="206.8">71</text>
<text x="141.6" y="206.8">100</text>
<text x="201.4" y="206.8">375</text>
<text x="266.4" y="204.8">12 x M4</text>
<text x="272.4" y="209.8">3.40 贯穿</text>
<text x="287.6" y="204.8">10</text>
<text x="337.3" y="204.2" transform="rotate(-90 337.3 204.2)">4</text>
<text x="221.3" y="247.4">1</text>
<text x="131.6" y="253.2">1010</text>
<text x="218.2" y="257.4">序号</text>
<text x="221.3" y="252.4">2</text>
<text x="230.7" y="257.4">修 订 版 次</text>
<text x="255.9" y="257.4">设计变更编号</text>
<text x="225" y="262.4">设</text>
<text x="238.8" y="262.4">计</text>
<text x="252.5" y="262.4">变</text>
<text x="266.2" y="262.4">更</text>
<text x="218.4" y="267.4">设 计</text>
<text x="367.9" y="269.9">1:2</text>
<text x="218.4" y="272.4">校 核</text>
<text x="218.4" y="277.4">批 准</text>
<text x="218.9" y="282.9">技术要求：</text>
<text x="229.2" y="287.4">1、未标注公差全部 0.1</text>
<text x="229.1" y="291.9">2、未标注倒角全部C0.3</text>
</g>
</svg>
